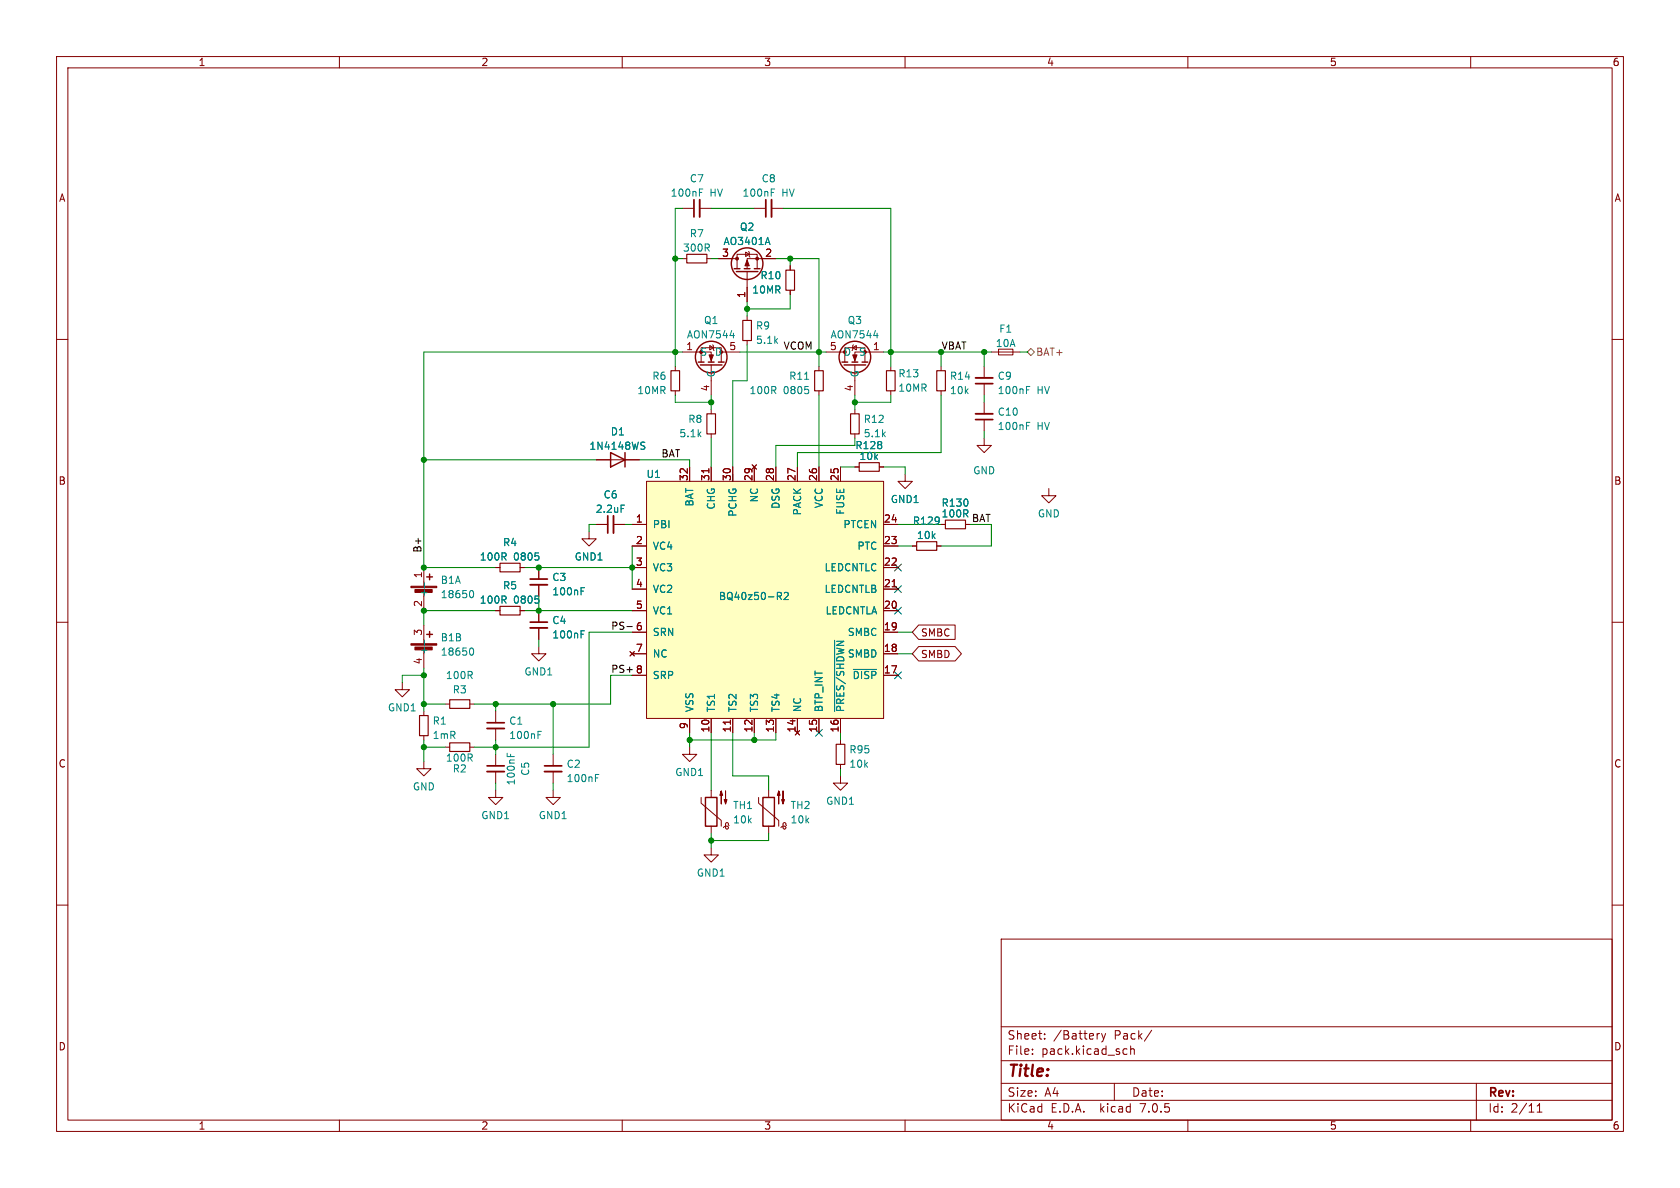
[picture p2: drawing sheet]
<svg xmlns="http://www.w3.org/2000/svg" width="297mm" height="210mm" viewBox="0 0 297 210" stroke-linecap="round" stroke-linejoin="round" font-family="sans-serif">
<g fill="none" stroke="#840000" stroke-width=".18">
<path d="M10 10h277v190h-277zM12 12h273v186h-273zM60 10v2M110 10v2M160 10v2M210 10v2M260 10v2M120.6 36.8h2.1M123.7 36.8h2M133.3 36.8h2.1M136.4 36.8h2M10 60h2"/>
<path d="M120.6 45.7h.8M125 45.7h.7M127 45.7h3.3M130.3 47.5v-2.5h3.6v2.5M131.8 44.6l.7 .4-.7 .3zM132.1 48v5.3M132.1 55.9v.7M132.3 44.5l.2 .1v.7l.1 .2M137.2 45.7h-5.1v1.8M139.7 47v.8M139.7 51.3v.8M285 60h2"/>
<path d="M119.4 64.8v.7M119.4 69.1v.8M120.6 62.2h5.1v1.8M124 64v-2.5h3.5v2.5M125.5 61.1l.6 .4-.6 .3zM125.7 64.5v5.4M125.7 72.4v.8M125.7 76.7v.8M126 61l.1 .1v.7l.1 .2M127.5 62.2h3.3M132.1 60.2v.8M144.8 64.8v.7"/>
<path d="M144.8 69.1v.8M146 62.2h3.4M149.4 64v-2.5h3.5v2.5M150.7 61.5l.7-.4v.7zM150.9 61l-.2 .1v.7l-.1 .2M151.1 64.5v5.4M151.1 72.4v.8M151.1 76.7v.8M156.2 62.2h-5.1v1.8M157.5 64.8v.7M157.5 69.1v.8M166.4 64.8v.7"/>
<path d="M166.4 69.1v.8M174 77.5v1.2h1.3l-1.3 1.3-1.3-1.3h1.3M174 64.8v2M174 67.8v2.1M174 71.1v2.1M174 74.2v2M175.3 62.2h5M176.5 61.7h2.6v1h-2.6zM104.1 94v1.3h1.3l-1.3 1.2-1.2-1.2h1.2M105.4 92.7h2M105.4 81.3h7.6M108.5 92.7h2"/>
<path d="M111.8 96.5h2.5M111.8 92.7h2.5M114.3 85.1h41.9v41.9h-41.9zM121.9 82.6v2.5M125.3 82.9v.7M125.7 82.6v2.5M129.5 82.6v2.5M133 82.2l.7 .7M133.3 82.6v2.5M133.7 82.2l-.7 .7M137.2 82.6v2.5M141 82.6v2.5"/>
<path d="M144.8 82.6v2.5M148.6 82.6v2.5M151.1 82.6h.8M155.4 82.6h.8M156.2 96.5h2.5M156.2 92.7h2.5M160 83.8v1.3h1.3l-1.3 1.3-1.3-1.3h1.3M161.3 96.5h.8M165.6 96.5h.8M166.4 92.7h.7M170.7 92.7h.7M185.4 86.4v1.2h1.3l-1.3 1.3-1.3-1.3h1.3"/>
<path d="M10 110h2M74.9 100.3v3.3M74.9 105.4v2.6M74.9 110.5v3.3M74.9 115.6v2.5M87.6 108h.8M87.6 100.3h.8M91.9 108h.8M91.9 100.3h.8M95.2 114.3v1.3h1.3l-1.3 1.2-1.2-1.2h1.2M95.2 100.3v2.1M95.2 103.4v2"/>
<path d="M95.2 108v2M95.2 111v2M111.4 115.2l.7 .8M111.8 108h2.5M111.8 100.3h2.5M111.8 119.4h2.5M111.8 115.6h2.5M111.8 111.8h2.5M111.8 104.1h2.5M112.1 115.2l-.7 .8M156.2 108h2.5M156.2 100.3h2.5"/>
<path d="M156.2 119.4h2.5M156.2 115.6h2.5M156.2 111.8h2.5M156.2 104.1h2.5M157.7 103.7h.7M162.4 114.3h6.5l1.1 1.3-1.1 1.2h-6.5l-1.1-1.2zM162.4 110.5h6.5v2.5h-6.5l-1.1-1.2zM285 110h2M71.1 120.7v1.2h1.3l-1.3 1.3-1.3-1.3h1.3M74.9 134.6v1.3h1.3l-1.3 1.3-1.2-1.3h1.2M74.9 125.7v.8M74.9 130v.8"/>
<path d="M78.7 124.5h.8M78.7 132.1h.8M83.1 124.5h.7M83.1 132.1h.7M87.6 139.7v1.3h1.3l-1.3 1.2-1.2-1.2h1.2M87.6 125.7v2.1M87.6 128.8v2M87.6 133.4v2M87.6 136.4v2M97.8 139.7v1.3h1.3l-1.3 1.2-1.3-1.2h1.3M97.8 133.4v2M97.8 136.4v2"/>
<path d="M121.9 132.1v1.3h1.3l-1.3 1.2-1.3-1.2h1.3M121.9 127v2.5M125.7 127v2.5M125.7 139.7v1.3M129.1 127.3v.7M129.5 127v2.5M133.3 127v2.5M135.9 139.7v1.3M137.2 127v2.5M140.6 129.2l.8 .7M141 127v2.5M141.4 129.2l-.8 .7"/>
<path d="M144.8 127v2.5M148.6 137.2v1.2h1.3l-1.3 1.3-1.3-1.3h1.3M148.6 127v2.5M148.6 130.8v.8M148.6 135.1v.8M10 160h2M124 141v1l3.5 3v1.1M125.7 149.9v1.2h1.3l-1.3 1.3-1.2-1.3h1.2M125.7 146.1v1.2M128.9 145.9l-.2-.4-.3-.1-.1 .2v.8l.2 .2 .2-.2v-.2l-.2-.2-.4 .1-.2 .2M134.1 141v1l3.6 3v1.1M135.9 146.1v1.2"/>
<path d="M139.1 145.9l-.2-.4-.3-.1-.2 .2v.8l.2 .2 .3-.2v-.2l-.3-.2-.3 .1-.3 .2M285 160h2M177 166h108v32h-108zM60 198v2M110 198v2M160 198v2M177 194.5h108M177 191.5h108M177 187.5h108M177 181.5h108M182.5 186.3v.1M182.5 185.5v.1"/>
<path d="M184.7 183.6v.1M184.7 182.8v.1M194.4 182.7l-.4 .1M194.7 182.7l.4 1M195.1 183.7l-.1 .4-.3 .1M195.5 182.7l-.4 1M197 191.5v3M198.8 185.4l.4 .1M199.2 186.3l-.4 .1M199.9 185.5l.2-.1 .4 .1v.9M199.9 184.9v1.5M203.6 182.1l-1.3 2"/>
<path d="M210 198v2M260 198v2M261 191.5v6.5M271.7 196.6h.9M271.7 195.5l.5-.4v1.5"/>
</g>
<g fill="none" stroke="#840000" stroke-width=".2">
<path d="M121.4 45h3.6v1.5h-3.6zM131.3 56.6h1.5v3.6h-1.5zM138.9 47.8h1.6v3.5h-1.6zM118.6 65.5h1.5v3.6h-1.5zM125 73.2h1.5v3.5h-1.5zM144 65.5h1.5v3.6h-1.5zM150.4 73.2h1.5v3.5h-1.5zM156.7 65.5h1.5v3.6h-1.5zM165.6 65.5h1.5v3.6h-1.5zM88.4 99.6h3.5v1.5h-3.5zM151.9 81.8h3.5v1.5h-3.5zM162.1 95.8h3.5v1.5h-3.5z"/>
<path d="M167.1 91.9h3.6v1.6h-3.6zM88.4 107.2h3.5v1.5h-3.5zM74.2 126.5h1.5v3.5h-1.5zM79.5 123.7h3.6v1.5h-3.6zM79.5 131.3h3.6v1.5h-3.6zM147.8 131.6h1.6v3.5h-1.6z"/>
</g>
<path d="M123.7 35.3v3.1M136.4 35.3v3.1M172.5 66.8h3M172.5 73.2h3M108.5 91.2v3M93.7 103.4h3.1M93.7 111h3.1M86.1 128.8h3.1M86.1 136.4h3.1M96.3 136.4h3" fill="none" stroke="#840000" stroke-width=".33"/>
<path d="M122.7 35.3v3.1M135.4 35.3v3.1M172.5 67.8h3M172.5 74.2h3M107.4 91.2v3M93.7 102.4h3.1M93.7 110h3.1M86.1 127.8h3.1M86.1 135.4h3.1M96.3 135.4h3" fill="none" stroke="#840000" stroke-width=".3"/>
<g fill="none" stroke="#008484" stroke-width=".18">
<path d="M123.6 33.4h.7M136.3 33.4h.7M129.1 59.3h.7M135.7 42l.4 1.2M154.5 59.3h.7M113.5 78.8l.4 .1 .1 .3-.2 .2h-.3M113.5 78.2h.5M142.9 68.9v.6M181.5 68.3h.6M181.5 74.7h.6M95.2 98.3v.6M109.8 89.3h.6"/>
<path d="M75 103v1M75 113.2v1M83.3 104.4a.68 .68 0 0 1 .4 .6 .68 .68 0 0 1-.4 .7M83.3 114.5a.68 .68 0 0 1 .4 .7 .68 .68 0 0 1-.4 .6M95.2 106v.5M102.7 103.9h.6M102.7 111.5h.6M137.4 104.7h.5l.3 .3-.2 .3-.6 .1M137.7 105.4l.5 .6M138.6 104.8l.5-.1 .3 .4-.8 .9h.8M147.5 113.2v12.6M150.9 118.3h4.1"/>
<path d="M89.7 133.1v.6M95.1 129.3h.6M105.3 136.9h.6"/>
</g>
<g fill="none" stroke="#840000" stroke-width=".25">
<path d="M129.8 47.5h1M130.2 48h3.8M131.6 47.5h1M133.3 47.5h1.1M123.4 64h1.1M123.8 64.5h3.8M125.2 64h1M127 64h1M148.8 64h1.1M149.2 64.5h3.8M150.6 64h1M152.4 64h1"/>
<path d="M107.9 80l2.6 1.3-2.6 1.3zM110.5 80v2.6M75.4 102h1.1M75.4 112.1h1.1M75.9 101.5v1M75.9 111.6v1M124.7 141h2v5.1h-2zM134.9 141h2v5.1h-2z"/>
<circle cx="132.1" cy="46.6" r="2.79"/>
<circle cx="125.7" cy="63.1" r="2.79"/>
<circle cx="151.1" cy="63.1" r="2.79"/>
</g>
<g fill="#840000" stroke="#840000" stroke-width=".18">
<path d="M125.3 62.7h.8l-.4 1.1z"/>
<path d="M132.1 46l.4 1h-.8z"/>
<path d="M150.7 62.7h.8l-.4 1.1z"/>
<path d="M72.6 103.6h4.6v.3h-4.6z"/>
<path d="M73.4 104.2h3v.5h-3z"/>
<path d="M138.4 139.8v2.3l-.2-.7h.5l-.3 .7z"/>
<path d="M137.7 139.8l.2 .8h-.5l.3-.8v2.3z"/>
<path d="M72.6 113.8h4.6v.2h-4.6z"/>
<path d="M73.4 114.4h3v.5h-3z"/>
<path d="M128.3 139.8v2.3l-.3-.7h.5l-.2 .7z"/>
<path d="M127.5 139.8l.3 .8h-.5l.2-.8v2.3z"/>
<circle cx="133.9" cy="45.7" r=".25"/>
<circle cx="130.3" cy="45.7" r=".25"/>
</g>
<path d="M114.3 85.1h41.9v41.9h-41.9z" fill="#ffffc2" stroke="#ffffc2" stroke-width=".18"/>
<path d="M181.6 62.2l.6-.6 .7 .6-.7 .7z" fill="none" stroke="#848400" stroke-width=".18"/>
<path d="M110.8 110.8h1" fill="none" stroke="#000" stroke-width=".18"/>
<g fill="none" stroke="#008400" stroke-width=".18">
<path d="M120.6 36.8h-1.2v28M125.7 36.8h7.6M138.4 36.8h19.1v28M119.4 45.7h1.2M125.7 45.7h1.3M132.1 53.3v2.6M137.2 45.7h7.6v19.1M139.7 45.7v1.3M139.7 52.1v2.5h-7.6M119.4 69.9v1.2h6.3M120.6 62.2h-45.7v38.1h12.7M125.7 69.9v2.5"/>
<path d="M125.7 77.5v5.1M130.8 62.2h15.2M132.1 61v6.3h-2.6v15.3M144.8 69.9v12.7M151.1 69.9v2.5M151.1 77.5v1.2h-13.9v3.9M156.2 62.2h19.1M157.5 69.9v1.2h-6.4M166.4 69.9v10.1h-25.4v2.6M166.4 62.2v2.6M174 62.2v2.6M174 69.9v1.2"/>
<path d="M174 76.2v1.3M180.3 62.2h1.3M74.9 81.3h30.5M105.4 92.7h-1.3v1.3M110.5 92.7h1.3M111.8 96.5v7.6M113 81.3h8.9v1.3M148.6 82.6h2.5M156.2 82.6h3.8v1.2M158.7 96.5h2.6M158.7 92.7h7.7M171.4 92.7h3.9v3.8h-8.9"/>
<path d="M74.9 118.1v7.6M74.9 119.4h-3.8v1.3M87.6 108h-12.7v2.5M92.7 108h19.1M92.7 100.3h19.1M95.2 105.4v2.6M95.2 113v1.3M111.8 111.8h-7.7v20.3h-20.3M111.8 119.4h-3.9v5.1h-24.1M158.7 111.8h2.6M158.7 115.6h2.6M74.9 124.5h3.8"/>
<path d="M74.9 132.1h3.8M74.9 130.8v3.8M87.6 124.5v1.2M87.6 130.8v2.6M87.6 138.4v1.3M97.8 124.5v8.9M97.8 138.4v1.3M121.9 129.5v2.6M125.7 129.5v10.2M129.5 129.5v7.7h6.4v2.5M133.3 129.5v1.3M137.2 129.5v1.3h-15.3"/>
<path d="M148.6 129.5v1.3M148.6 135.9v1.3M125.7 147.3v2.6M135.9 147.3v1.3h-10.2"/>
</g>
<path d="M158.1 99.7l1.3 1.2M159.4 99.7l-1.3 1.2M158.1 118.8l1.3 1.2M158.1 107.3l1.3 1.3M158.1 103.5l1.3 1.2M159.4 118.8l-1.3 1.2M159.4 107.3l-1.3 1.3M159.4 103.5l-1.3 1.2M144.2 128.9l1.2 1.2M145.4 128.9l-1.2 1.2" fill="none" stroke="#000084" stroke-width=".18"/>
<g fill="#008400" stroke="#008400" stroke-width=".18">
<circle cx="125.7" cy="148.6" r=".46"/>
<circle cx="97.8" cy="124.5" r=".46"/>
<circle cx="87.6" cy="124.5" r=".46"/>
<circle cx="87.6" cy="132.1" r=".46"/>
<circle cx="121.9" cy="130.8" r=".46"/>
<circle cx="133.3" cy="130.8" r=".46"/>
<circle cx="119.4" cy="45.7" r=".46"/>
<circle cx="119.4" cy="62.2" r=".46"/>
<circle cx="139.7" cy="45.7" r=".46"/>
<circle cx="132.1" cy="54.6" r=".46"/>
<circle cx="125.7" cy="71.1" r=".46"/>
<circle cx="74.9" cy="81.3" r=".46"/>
<circle cx="74.9" cy="100.3" r=".46"/>
<circle cx="111.8" cy="100.3" r=".46"/>
<circle cx="74.9" cy="108" r=".46"/>
<circle cx="95.2" cy="100.3" r=".46"/>
<circle cx="166.4" cy="62.2" r=".46"/>
<circle cx="157.5" cy="62.2" r=".46"/>
<circle cx="174" cy="62.2" r=".46"/>
<circle cx="151.1" cy="71.1" r=".46"/>
<circle cx="144.8" cy="62.2" r=".46"/>
<circle cx="74.9" cy="124.5" r=".46"/>
<circle cx="95.2" cy="108" r=".46"/>
<circle cx="74.9" cy="132.1" r=".46"/>
<circle cx="74.9" cy="119.4" r=".46"/>
</g>
<text font-size="2.8" fill="#840000" x="178" y="190.8">Title:</text>
<g font-size="2.1" fill="#840000">
<text x="178" y="183.9">Sheet:</text>
<text x="186.2" y="183.9">/Battery</text>
<text x="196.9" y="183.9">Pack/</text>
<text x="178" y="186.6">File:</text>
<text x="184" y="186.6">pack.kicad_sch</text>
<text x="178" y="196.8">KiCad</text>
<text x="178" y="194">Size:</text>
<text x="184.6" y="194">A4</text>
<text x="185.7" y="196.8">E.D.A.</text>
<text x="194.4" y="196.8">kicad</text>
<text x="200" y="194">Date:</text>
<text x="201.5" y="196.8">7.0.5</text>
<text x="263" y="194.2">Rev:</text>
<text x="263" y="196.8">Id:</text>
<text x="267" y="196.8">2/11</text>
</g>
<g font-size="1.8" fill="#840000">
<text x="35" y="11.8">1</text>
<text x="85" y="11.8">2</text>
<text x="135" y="11.8">3</text>
<text x="185" y="11.8">4</text>
<text x="235" y="11.8">5</text>
<text x="285" y="11.8">6</text>
<text x="10.4" y="35.8">A</text>
<text x="285.4" y="35.8">A</text>
<text x="127.6" y="45.5">3</text>
<text x="135.2" y="45.5">2</text>
<text x="131.8" y="52.7" transform="rotate(-90 131.8 52.7)">1</text>
<text x="121.3" y="62">1</text>
<text x="128.9" y="62">5</text>
<text x="146.7" y="62">5</text>
<text x="154.3" y="62">1</text>
<text x="125.5" y="69.2" transform="rotate(-90 125.5 69.2)">4</text>
<text x="150.9" y="69.2" transform="rotate(-90 150.9 69.2)">4</text>
<text x="10.3" y="85.8">B</text>
<text x="121.7" y="85.1" transform="rotate(-90 121.7 85.1)">32</text>
<text x="125.5" y="85.1" transform="rotate(-90 125.5 85.1)">31</text>
<text x="129.3" y="85.1" transform="rotate(-90 129.3 85.1)">30</text>
<text x="133.1" y="85.1" transform="rotate(-90 133.1 85.1)">29</text>
<text x="136.9" y="85.1" transform="rotate(-90 136.9 85.1)">28</text>
<text x="140.7" y="85.1" transform="rotate(-90 140.7 85.1)">27</text>
<text x="144.5" y="85.1" transform="rotate(-90 144.5 85.1)">26</text>
<text x="148.3" y="85.1" transform="rotate(-90 148.3 85.1)">25</text>
<text x="285.3" y="85.8">B</text>
<text x="112.4" y="92.5">1</text>
<text x="156.2" y="92.5">24</text>
<text x="112.4" y="96.3">2</text>
<text x="112.4" y="100.1">3</text>
<text x="156.2" y="100.1">22</text>
<text x="156.2" y="96.3">23</text>
<text x="74.7" y="107.3" transform="rotate(-90 74.7 107.3)">2</text>
<text x="74.7" y="102.3" transform="rotate(-90 74.7 102.3)">1</text>
<text x="112.4" y="103.9">4</text>
<text x="112.4" y="107.7">5</text>
<text x="156.2" y="107.7">20</text>
<text x="156.2" y="103.9">21</text>
<text x="74.7" y="112.4" transform="rotate(-90 74.7 112.4)">3</text>
<text x="112.4" y="111.5">6</text>
<text x="156.2" y="111.5">19</text>
<text x="162.7" y="112.7">SMBC</text>
<text x="74.7" y="117.5" transform="rotate(-90 74.7 117.5)">4</text>
<text x="112.4" y="115.3">7</text>
<text x="112.4" y="119.1">8</text>
<text x="156.2" y="119.1">17</text>
<text x="156.2" y="115.3">18</text>
<text x="162.7" y="116.5">SMBD</text>
<text x="121.7" y="128.9" transform="rotate(-90 121.7 128.9)">9</text>
<text x="125.5" y="129.5" transform="rotate(-90 125.5 129.5)">10</text>
<text x="129.3" y="129.5" transform="rotate(-90 129.3 129.5)">11</text>
<text x="133.1" y="129.5" transform="rotate(-90 133.1 129.5)">12</text>
<text x="136.9" y="129.5" transform="rotate(-90 136.9 129.5)">13</text>
<text x="140.7" y="129.5" transform="rotate(-90 140.7 129.5)">14</text>
<text x="144.5" y="129.5" transform="rotate(-90 144.5 129.5)">15</text>
<text x="148.3" y="129.5" transform="rotate(-90 148.3 129.5)">16</text>
<text x="10.3" y="135.8">C</text>
<text x="285.3" y="135.8">C</text>
<text x="10.3" y="185.8">D</text>
<text x="285.3" y="185.8">D</text>
<text x="35" y="199.8">1</text>
<text x="85" y="199.8">2</text>
<text x="135" y="199.8">3</text>
<text x="185" y="199.8">4</text>
<text x="235" y="199.8">5</text>
<text x="285" y="199.8">6</text>
</g>
<g font-size="1.8" fill="#008484">
<text x="118.5" y="34.9">100nF</text>
<text x="121.9" y="32.4">C7</text>
<text x="125.5" y="34.9">HV</text>
<text x="131.2" y="34.9">100nF</text>
<text x="134.6" y="32.4">C8</text>
<text x="138.2" y="34.9">HV</text>
<text x="130.7" y="40.9">Q2</text>
<text x="120.7" y="44.6">300R</text>
<text x="121.9" y="42.1">R7</text>
<text x="127.8" y="43.5">AO3401A</text>
<text x="132.9" y="52.1">10MR</text>
<text x="134.4" y="49.5">R10</text>
<text x="121.4" y="60">AON7544</text>
<text x="124.4" y="57.5">Q1</text>
<text x="133.6" y="58.4">R9</text>
<text x="146.8" y="60">AON7544</text>
<text x="149.8" y="57.5">Q3</text>
<text x="176.6" y="59">F1</text>
<text x="123.7" y="63.1">S</text>
<text x="126.4" y="63.1">D</text>
<text x="133.6" y="60.9">5.1k</text>
<text x="149.1" y="63.1">D</text>
<text x="151.8" y="63.1">S</text>
<text x="176" y="61.5">10A</text>
<text x="112.6" y="69.8">10MR</text>
<text x="115.3" y="67.3">R6</text>
<text x="126.6" y="66.8" transform="rotate(-90 126.6 66.8)">G</text>
<text x="132.4" y="69.8">100R</text>
<text x="138.4" y="69.8">0805</text>
<text x="139.5" y="67.3">R11</text>
<text x="152" y="66.8" transform="rotate(-90 152 66.8)">G</text>
<text x="158.8" y="66.9">R13</text>
<text x="158.8" y="69.4">10MR</text>
<text x="167.9" y="67.3">R14</text>
<text x="167.9" y="69.8">10k</text>
<text x="176.3" y="67.3">C9</text>
<text x="176.3" y="69.8">100nF</text>
<text x="183.3" y="69.8">HV</text>
<text x="107.9" y="77.1">D1</text>
<text x="120" y="77.5">5.1k</text>
<text x="121.6" y="74.9">R8</text>
<text x="152.6" y="74.9">R12</text>
<text x="152.6" y="77.5">5.1k</text>
<text x="176.3" y="73.6">C10</text>
<text x="176.3" y="76.2">100nF</text>
<text x="183.3" y="76.2">HV</text>
<text x="104.1" y="79.7">1N4148WS</text>
<text x="151.2" y="79.6">R128</text>
<text x="151.9" y="81.5">10k</text>
<text x="106.7" y="88.3">C6</text>
<text x="114.2" y="84.6">U1</text>
<text x="122.7" y="89.6" transform="rotate(-90 122.7 89.6)">BAT</text>
<text x="134.2" y="88.8" transform="rotate(-90 134.2 88.8)">NC</text>
<text x="138" y="90" transform="rotate(-90 138 90)">DSG</text>
<text x="145.6" y="89.9" transform="rotate(-90 145.6 89.9)">VCC</text>
<text x="157.4" y="89.1">GND1</text>
<text x="166.4" y="89.7">R130</text>
<text x="172" y="84">GND</text>
<text x="105.3" y="90.8">2.2uF</text>
<text x="115.3" y="93.5">PBI</text>
<text x="126.6" y="90.1" transform="rotate(-90 126.6 90.1)">CHG</text>
<text x="130.4" y="91.4" transform="rotate(-90 130.4 91.4)">PCHG</text>
<text x="141.8" y="91.1" transform="rotate(-90 141.8 91.1)">PACK</text>
<text x="149.1" y="93.5">PTCEN</text>
<text x="149.4" y="91" transform="rotate(-90 149.4 91)">FUSE</text>
<text x="161.3" y="92.9">R129</text>
<text x="162" y="95.4">10k</text>
<text x="166.4" y="91.6">100R</text>
<text x="183.4" y="91.6">GND</text>
<text x="84.8" y="99.3">100R</text>
<text x="88.9" y="96.7">R4</text>
<text x="90.7" y="99.3">0805</text>
<text x="101.5" y="99.2">GND1</text>
<text x="115.3" y="97.3">VC4</text>
<text x="115.3" y="101.2">VC3</text>
<text x="145.8" y="101.2">LEDCNTLC</text>
<text x="151.6" y="97.3">PTC</text>
<text x="75.8" y="105.6" transform="rotate(-90 75.8 105.6)">+</text>
<text x="77.9" y="103.4">B1A</text>
<text x="77.9" y="105.9">18650</text>
<text x="84.8" y="106.9">100R</text>
<text x="88.9" y="104.3">R5</text>
<text x="90.7" y="106.9">0805</text>
<text x="97.6" y="102.9">C3</text>
<text x="97.6" y="105.4">100nF</text>
<text x="115.3" y="105">VC2</text>
<text x="127" y="106.2">BQ40z50-R2</text>
<text x="145.8" y="105">LEDCNTLB</text>
<text x="77.9" y="113.5">B1B</text>
<text x="97.6" y="110.5">C4</text>
<text x="97.6" y="113">100nF</text>
<text x="115.3" y="108.8">VC1</text>
<text x="115.3" y="112.6">SRN</text>
<text x="145.9" y="108.8">LEDCNTLA</text>
<text x="149.9" y="112.6">SMBC</text>
<text x="75.8" y="115.7" transform="rotate(-90 75.8 115.7)">+</text>
<text x="77.9" y="116.1">18650</text>
<text x="92.6" y="119.6">GND1</text>
<text x="115.3" y="116.4">NC</text>
<text x="149.9" y="116.4">SMBD</text>
<text x="68.5" y="125.9">GND1</text>
<text x="78.8" y="120.2">100R</text>
<text x="80" y="122.7">R3</text>
<text x="115.3" y="120.2">SRP</text>
<text x="122.7" y="126" transform="rotate(-90 122.7 126)">VSS</text>
<text x="126.6" y="126" transform="rotate(-90 126.6 126)">TS1</text>
<text x="130.4" y="126" transform="rotate(-90 130.4 126)">TS2</text>
<text x="134.2" y="126" transform="rotate(-90 134.2 126)">TS3</text>
<text x="138" y="126" transform="rotate(-90 138 126)">TS4</text>
<text x="141.8" y="126" transform="rotate(-90 141.8 126)">NC</text>
<text x="145.6" y="126" transform="rotate(-90 145.6 126)">BTP_INT</text>
<text x="149.4" y="126" transform="rotate(-90 149.4 126)">~{PRES/SHDWN}</text>
<text x="150.7" y="120.2">~{DISP}</text>
<text x="76.4" y="128.3">R1</text>
<text x="76.4" y="130.8">1mR</text>
<text x="90" y="128.3">C1</text>
<text x="90" y="130.8">100nF</text>
<text x="78.8" y="134.8">100R</text>
<text x="80" y="136.7">R2</text>
<text x="93.7" y="137.2" transform="rotate(-90 93.7 137.2)">C5</text>
<text x="100.1" y="135.9">C2</text>
<text x="119.3" y="137.3">GND1</text>
<text x="150.1" y="133.3">R95</text>
<text x="150.1" y="135.9">10k</text>
<text x="72.9" y="139.9">GND</text>
<text x="91.2" y="138.9" transform="rotate(-90 91.2 138.9)">100nF</text>
<text x="100.1" y="138.4">100nF</text>
<text x="129.5" y="143.2">TH1</text>
<text x="139.7" y="143.2">TH2</text>
<text x="146" y="142.4">GND1</text>
<text x="85" y="145">GND1</text>
<text x="95.2" y="145">GND1</text>
<text x="129.5" y="145.7">10k</text>
<text x="139.7" y="145.7">10k</text>
<text x="123.1" y="155.1">GND1</text>
</g>
<g font-size="1.8">
<text x="138.4" y="61.9">VCOM</text>
<text x="166.4" y="61.9">VBAT</text>
<text x="116.8" y="80.9">BAT</text>
<text x="171.8" y="92.4">BAT</text>
<text x="74.6" y="97.8" transform="rotate(-90 74.6 97.8)">B+</text>
<text x="107.9" y="111.4">PS-</text>
<text x="107.9" y="119">PS+ 8</text>
</g>
<text font-size="1.8" fill="#848400" x="183.1" y="63.1">BAT+</text>
</svg>
